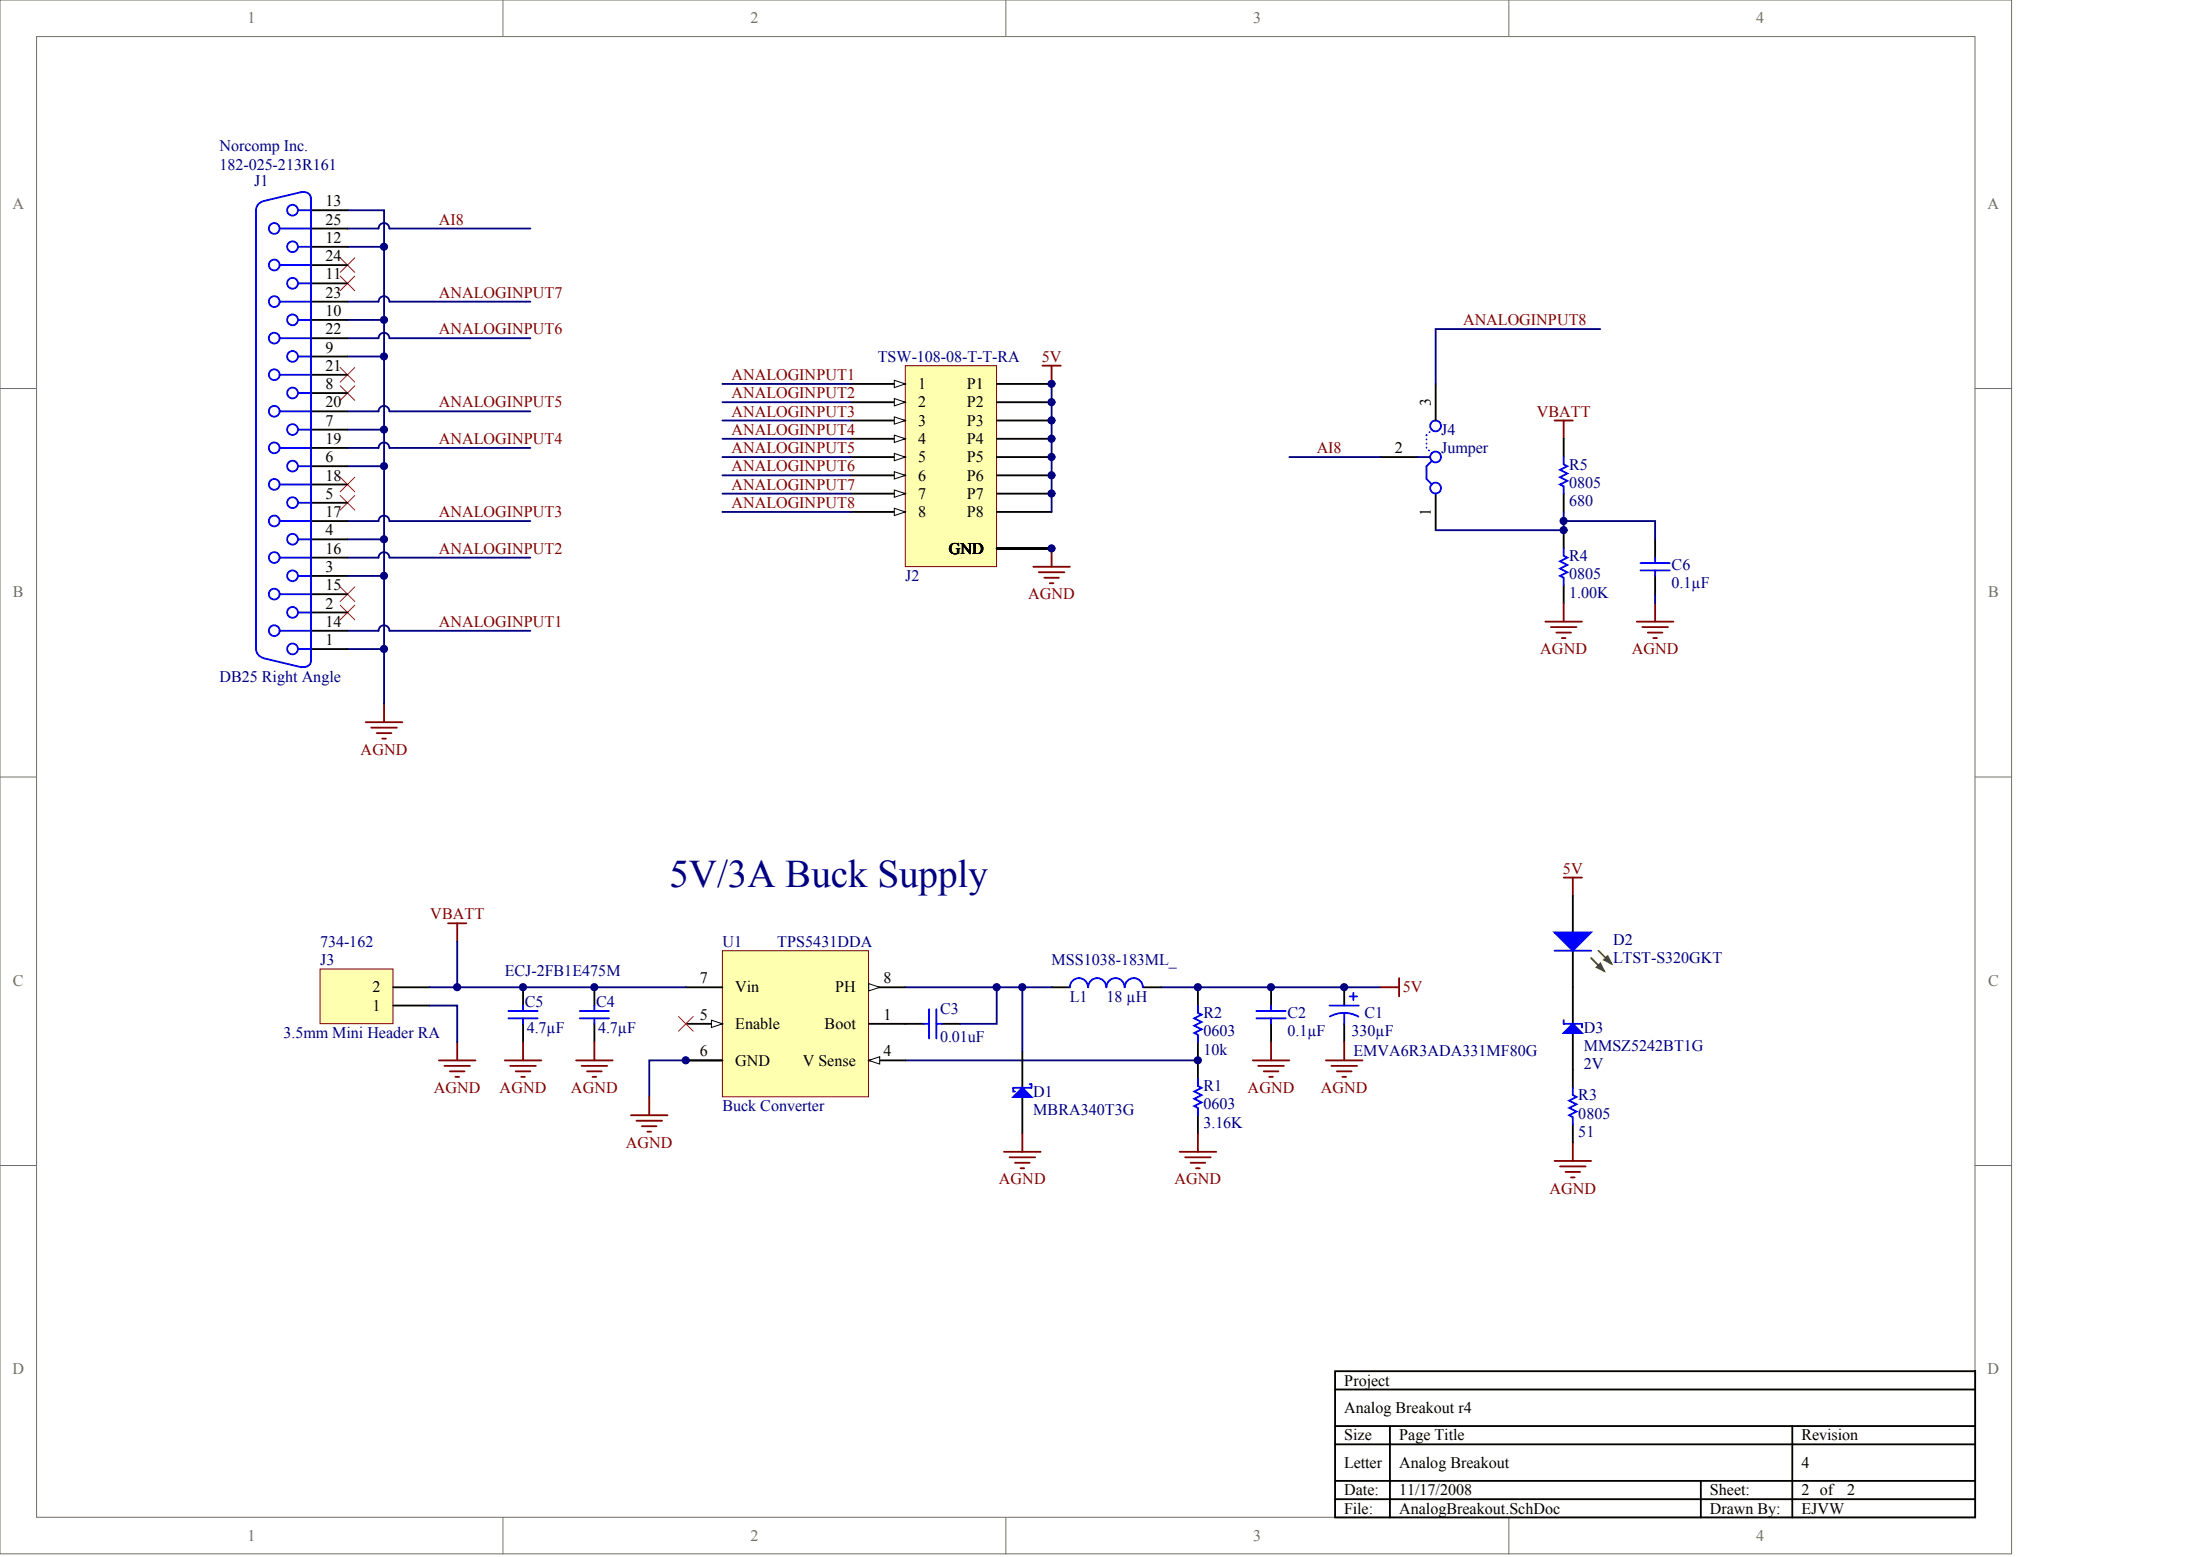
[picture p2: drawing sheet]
<svg xmlns="http://www.w3.org/2000/svg" width="840mm" height="594mm" viewBox="0 0 840 594" stroke-linecap="round" stroke-linejoin="round" font-family="sans-serif">
<g fill="#fff" stroke="#716f64" stroke-width=".38">
<path d="M0 0h767.7v592.9h-767.7z"/>
<path d="M14 14h739.7v564.9h-739.7z"/>
</g>
<path d="M191.9 0v14M383.9 0v14M575.8 0v14M0 148.2h14M753.8 148.2h14M0 296.5h14M753.8 296.5h14M0 444.7h14M753.8 444.7h14M191.9 579v13.9M383.9 579v13.9M575.8 579v13.9" fill="none" stroke="#716f64" stroke-width=".38"/>
<path d="M509.5 523.2h244.3v55.8h-244.3zM509.5 530.2h244.3M509.5 544.1h244.3M509.5 551.1h244.3M530.5 544.1v34.9M684 544.1v34.9M509.5 565h244.3M509.5 572h244.3M649.1 565v14" fill="none" stroke="#000" stroke-width=".7"/>
<path d="M139.6 275.5h14M141.7 277.6h9.8M143.8 279.7h5.6M146.6 268.6v6.9M145.9 281.8h1.4M596.8 334.8h6.9M600.3 334.8v7M600.3 436v7M593.3 443h13.9M595.4 445.1h9.7M597.5 447.2h5.5M599.6 449.2h1.4" fill="none" stroke="#800000" stroke-width=".7"/>
<g fill="none" stroke="#000080" stroke-width=".7">
<path d="M132.6 94.2h14v27.9M132.6 80.2h14v14M148.6 87.2a2.06 2.06 0 0 0-2.1-2.1 2.06 2.06 0 0 0-2 2.1h-11.9M148.7 87.2h53.7M148.6 115.1a2.06 2.06 0 0 0-2.1-2.1 2.06 2.06 0 0 0-2 2.1h-11.9M148.7 115.1h53.7M132.6 136h14v27.9M132.6 122.1h14v13.9M148.6 129.1a2.06 2.06 0 0 0-2.1-2.1 2.06 2.06 0 0 0-2 2.1h-11.9M148.7 129.1h53.7M148.6 157a2.06 2.06 0 0 0-2.1-2.1 2.06 2.06 0 0 0-2 2.1h-11.9M148.7 157h53.7"/>
<path d="M132.6 177.9h14v27.9M132.6 163.9h14v14M148.6 170.9a2.06 2.06 0 0 0-2.1-2.1 2.06 2.06 0 0 0-2 2.1h-11.9M148.7 170.9h53.7M148.6 198.8a2.06 2.06 0 0 0-2.1-2.1 2.06 2.06 0 0 0-2 2.1h-11.9M148.7 198.8h53.7M132.6 219.7h14v27.9M132.6 205.8h14v13.9M148.6 212.8a2.06 2.06 0 0 0-2.1-2.1 2.06 2.06 0 0 0-2 2.1h-11.9M148.7 212.8h53.7M132.6 247.6h14v21M148.6 240.7a2.06 2.06 0 0 0-2.1-2.1 2.06 2.06 0 0 0-2 2.1h-11.9"/>
<path d="M148.7 240.7h53.7"/>
</g>
<g fill="none" stroke="#f00" stroke-width=".38">
<path d="M129.8 98.4l5.6 5.5M135.4 98.4l-5.6 5.5M129.8 105.3l5.6 5.6M135.4 105.3l-5.6 5.6M129.8 140.2l5.6 5.6M129.8 147.2l5.6 5.6M135.4 140.2l-5.6 5.6M135.4 147.2l-5.6 5.6M129.8 182.1l5.6 5.6M129.8 189l5.6 5.6M135.4 182.1l-5.6 5.6M135.4 189l-5.6 5.6"/>
<path d="M129.8 223.9l5.6 5.6M129.8 230.9l5.6 5.6M135.4 223.9l-5.6 5.6M135.4 230.9l-5.6 5.6"/>
</g>
<path d="M122.1 369.7h27.9v20.9h-27.9z" fill="#ffffb0" stroke="#800000" stroke-width=".38"/>
<path d="M150.1 376.7h13.9M150.1 383.7h13.9" fill="none" stroke="#000" stroke-width=".7"/>
<path d="M345.5 139.5h34.8v76.7h-34.8z" fill="#ffffb0" stroke="#800000" stroke-width=".38"/>
<path d="M324.6 146.5h20.9" fill="none" stroke="#000" stroke-width=".7"/>
<path d="M341.3 145.1l4.2 1.4-4.2 1.4z" fill="#fff" stroke="#000" stroke-width=".38"/>
<path d="M324.6 153.5h20.9" fill="none" stroke="#000" stroke-width=".7"/>
<path d="M341.3 152.1l4.2 1.4-4.2 1.4z" fill="#fff" stroke="#000" stroke-width=".38"/>
<path d="M324.6 160.4h20.9" fill="none" stroke="#000" stroke-width=".7"/>
<path d="M341.3 159.1l4.2 1.3-4.2 1.4z" fill="#fff" stroke="#000" stroke-width=".38"/>
<path d="M324.6 167.4h20.9" fill="none" stroke="#000" stroke-width=".7"/>
<path d="M341.3 166l4.2 1.4-4.2 1.4z" fill="#fff" stroke="#000" stroke-width=".38"/>
<path d="M324.6 174.4h20.9" fill="none" stroke="#000" stroke-width=".7"/>
<path d="M341.3 173l4.2 1.4-4.2 1.4z" fill="#fff" stroke="#000" stroke-width=".38"/>
<path d="M324.6 181.4h20.9" fill="none" stroke="#000" stroke-width=".7"/>
<path d="M341.3 180l4.2 1.4-4.2 1.4z" fill="#fff" stroke="#000" stroke-width=".38"/>
<path d="M324.6 188.4h20.9" fill="none" stroke="#000" stroke-width=".7"/>
<path d="M341.3 187l4.2 1.4-4.2 1.3z" fill="#fff" stroke="#000" stroke-width=".38"/>
<path d="M324.6 195.3h20.9" fill="none" stroke="#000" stroke-width=".7"/>
<path d="M341.3 193.9l4.2 1.4-4.2 1.4z" fill="#fff" stroke="#000" stroke-width=".38"/>
<g fill="none" stroke="#000" stroke-width=".7">
<path d="M118.7 87.2h13.9M118.7 94.2h13.9M118.7 80.2h13.9M118.7 115.1h13.9M118.7 101.2h13.9M118.7 108.1h13.9M118.7 129.1h13.9M118.7 136h13.9M118.7 122.1h13.9M118.7 157h13.9M118.7 143h13.9M118.7 150h13.9"/>
<path d="M380.4 146.5h20.9M380.4 153.5h20.9M547.9 146.5v13.9M118.7 177.9h13.9M118.7 163.9h13.9M118.7 170.9h13.9M380.4 160.4h20.9M380.4 167.4h20.9M380.4 174.4h20.9M527 174.4h13.9M596.8 167.4v7M118.7 191.8h13.9"/>
<path d="M118.7 198.8h13.9M118.7 184.9h13.9M380.4 181.4h20.9M380.4 188.4h20.9M380.4 195.3h20.9M547.9 188.4v13.9M596.8 188.4v6.9M118.7 219.7h13.9M118.7 205.8h13.9M118.7 212.8h13.9M380.4 209.3h20.9M596.8 202.3v7"/>
<path d="M118.7 233.7h13.9M118.7 226.7h13.9M596.8 223.2v7M118.7 247.6h13.9M118.7 240.7h13.9M600.3 341.8v14M457.2 376.7v7M600.3 362.7v14M345.5 390.6h7M359.5 390.6h6.9M457.2 397.6v14M457.2 425.5v7"/>
</g>
<g fill="none" stroke="#800000" stroke-width=".7">
<path d="M397.8 139.5h7M401.3 139.5v7M593.3 160.4h7M596.8 160.4v7M394.4 216.3h13.9M396.4 218.3h9.8M401.3 209.3v7M398.5 220.4h5.6M400.6 222.5h1.4M589.8 237.2h13.9M591.9 239.3h9.8M596.8 230.2v7"/>
<path d="M594 241.4h5.6M596.1 243.5h1.4"/>
</g>
<g fill="none" stroke="#000080" stroke-width=".7">
<path d="M610.7 125.6h-62.8v20.9M275.7 146.5h48.9M275.7 153.5h48.9M401.3 146.5v48.8M275.7 160.4h48.9M275.7 167.4h48.9M275.7 174.4h48.9M492.1 174.4h34.9M275.7 181.4h48.9M275.7 188.4h48.9M275.7 195.3h48.9M345.5 376.7h34.9v13.9h-14"/>
<path d="M443.2 376.7h83.8M345.5 404.6h111.7"/>
</g>
<path d="M593.3 355.8h13.9l-6.9 6.9z" fill="#00f" stroke="#00f" stroke-width=".7"/>
<path d="M607.2 365.5l4.9 4.9M610 362.7l4.9 4.9" fill="none" stroke="#00bf00" stroke-width=".7"/>
<g fill="#00bf00" stroke="#00bf00" stroke-width=".7">
<path d="M609.3 369l1.4-1.4 1.4 2.8z"/>
<path d="M612.1 366.2l1.4-1.4 1.4 2.8z"/>
</g>
<g fill="none" stroke="#00f" stroke-width=".7">
<path d="M100.3 76.9l-1.7 1-.6 1-.3 1.3v167.4l.3 1.3 .7 1.1 1.6 1M114.8 73.4a2.78 2.78 0 0 1 3.8 2.1M115.2 73.2l-14.7 3.5M118.7 75.3v177.2M106.8 87.2h11.9M113.8 94.2h4.9M113.8 80.2h4.9M106.8 115.1h11.9M106.8 101.2h11.9M113.8 108.1h4.9M106.8 129.1h11.9M113.8 136h4.9"/>
<path d="M113.8 122.1h4.9M106.8 157h11.9M106.8 143h11.9M113.8 150h4.9M106.8 170.9h11.9M113.8 177.9h4.9M113.8 163.9h4.9M546.5 175.8l-2.1 2.1v4.9l2.1 2.1M596.8 174.4v2.8l1.4 .7-2.8 1.4 2.8 1.4-2.8 1.4 2.8 1.4-2.8 1.4 1.4 .7v2.8M106.8 198.8h11.9M106.8 184.9h11.9M113.8 191.8h4.9"/>
<path d="M106.8 212.8h11.9M113.8 219.7h4.9M113.8 205.8h4.9M596.8 209.3v2.8l1.4 .7-2.8 1.4 2.8 1.4-2.8 1.4 2.8 1.3-2.8 1.4 1.4 .7v2.8M106.8 226.7h11.9M113.8 233.7h4.9M100.5 251.1l14.7 3.5M106.8 240.7h11.9M113.8 247.6h4.9M118.6 252.3a2.63 2.63 0 0 1-3.8 2.1M593.3 362.7h13.9M352.5 390.6h2.1"/>
<path d="M354.6 385.1v11.1M357.4 385.1v11.1M357.4 390.6h2.1M457.2 383.7v2.8l1.4 .7-2.8 1.4 2.8 1.4-2.8 1.3 2.8 1.4-2.8 1.4 1.4 .7v2.8M457.2 411.6v2.8l1.4 .7-2.8 1.4 2.8 1.4-2.8 1.3 2.8 1.4-2.8 1.4 1.4 .7v2.8"/>
<circle cx="104.7" cy="87.2" r="2.06"/>
<circle cx="111.6" cy="94.1" r="2.06"/>
<circle cx="111.6" cy="80.2" r="2.06"/>
<circle cx="104.7" cy="115.1" r="2.06"/>
<circle cx="104.7" cy="101.1" r="2.06"/>
<circle cx="111.6" cy="108.1" r="2.06"/>
<circle cx="104.7" cy="129" r="2.06"/>
<circle cx="111.6" cy="122" r="2.06"/>
<circle cx="111.6" cy="136" r="2.06"/>
<circle cx="104.7" cy="143" r="2.06"/>
<circle cx="104.7" cy="156.9" r="2.06"/>
<circle cx="111.6" cy="149.9" r="2.06"/>
<circle cx="104.7" cy="170.9" r="2.06"/>
<circle cx="111.6" cy="177.9" r="2.06"/>
<circle cx="111.6" cy="163.9" r="2.06"/>
<circle cx="547.9" cy="162.5" r="2.06"/>
<circle cx="547.9" cy="174.4" r="2.06"/>
<circle cx="104.7" cy="198.8" r="2.06"/>
<circle cx="104.7" cy="184.8" r="2.06"/>
<circle cx="111.6" cy="191.8" r="2.06"/>
<circle cx="547.9" cy="186.2" r="2.06"/>
<circle cx="104.7" cy="212.7" r="2.06"/>
<circle cx="111.6" cy="205.8" r="2.06"/>
<circle cx="111.6" cy="219.7" r="2.06"/>
<circle cx="104.7" cy="226.7" r="2.06"/>
<circle cx="111.6" cy="233.7" r="2.06"/>
<circle cx="104.7" cy="240.6" r="2.06"/>
<circle cx="111.6" cy="247.6" r="2.06"/>
</g>
<path d="M544.4 166v4.9M544.4 166l2.1-2.1M546.5 173l-2.1-2.1" fill="none" stroke="#00f" stroke-width=".7" stroke-dasharray="0 1.5"/>
<path d="M540.9 174.4h4.9" fill="none" stroke="#0c0087" stroke-width=".7"/>
<path d="M275.7 362.7h55.8v55.8h-55.8z" fill="#ffffb0" stroke="#800000" stroke-width=".38"/>
<path d="M331.5 390.6h14M331.5 404.6h14" fill="none" stroke="#000" stroke-width=".7"/>
<path d="M331.5 404.6l4.2-1.4v2.8z" fill="#fff" stroke="#000" stroke-width=".38"/>
<path d="M261.7 390.6h14" fill="none" stroke="#000" stroke-width=".7"/>
<path d="M271.5 389.3l4.2 1.3-4.2 1.4z" fill="#fff" stroke="#000" stroke-width=".38"/>
<path d="M261.7 376.7h14M331.5 376.7h14M261.7 404.6h14" fill="none" stroke="#000" stroke-width=".7"/>
<path d="M331.5 375.3l4.2 1.4-4.2 1.4z" fill="#fff" stroke="#000" stroke-width=".38"/>
<g fill="none" stroke="#000" stroke-width=".7">
<path d="M631.7 205.8v7M631.7 219.7v7M199.6 376.7v7M226.8 376.7v7M401.3 376.7h7M436.2 376.7h7M485.1 376.7v7M513 376.7v7M600.3 376.7v13.9M199.6 390.6v7M226.8 390.6v7M485.1 390.6v7"/>
<path d="M513 390.6v7M600.3 394.1v21M261.7 404.6h14M390.2 401.1v14M390.2 418.6v13.9M600.3 429v7"/>
</g>
<g fill="none" stroke="#00f" stroke-width=".7">
<path d="M626.1 214.9h11.1M626.1 217.6h11.1M631.7 212.8v2.1M631.7 217.6v2.1M415.2 376.7a3.5 3.5 0 0 0-3.4-3.5 3.5 3.5 0 0 0-3.5 3.5M422.2 376.7a3.5 3.5 0 0 0-3.5-3.5 3.5 3.5 0 0 0-3.4 3.5M429.2 376.7a3.5 3.5 0 0 0-3.5-3.5 3.5 3.5 0 0 0-3.4 3.5M436.2 376.7a3.5 3.5 0 0 0-3.5-3.5 3.5 3.5 0 0 0-3.4 3.5M516.5 378.8v2.8M194 385.8h11.2M194 388.6h11.2M199.6 383.7v2.1"/>
<path d="M199.6 388.6v2M221.3 385.8h11.1M221.3 388.6h11.1M226.8 383.7v2.1M226.8 388.6v2M479.5 385.8h11.2M479.5 388.6h11.2M485.1 383.7v2.1M485.1 388.6v2M507.4 383.7h11.2M513 386.5a11.1 11.1 0 0 1 5.4 1.4M513 386.5a11.1 11.1 0 0 0-5.4 1.4"/>
<path d="M513 386.5v4.1M515.1 380.2h2.8M596.8 389.3v1.3h6.9v1.4M393 413.7h.7v1.4h-7v1.4h.7M600.3 415.1v2.8l1.4 .7-2.8 1.3 2.8 1.4-2.8 1.4 2.8 1.4-2.8 1.4 1.4 .7v2.8"/>
</g>
<g fill="#00f" stroke="#00f" stroke-width=".7">
<path d="M386.7 418.6l3.5-3.5 3.5 3.5z"/>
<path d="M596.8 394.1l3.5-3.5 3.4 3.5z"/>
</g>
<path d="M596.8 195.3v7h-48.9M596.8 198.8h34.9v7M631.7 226.7v3.5M174.5 359.3v17.4M164 376.7h97.7M380.4 376.7h9.8v24.4M390.2 376.7h11.1M164 383.7h10.5v13.9M261.7 404.6h-13.9v14" fill="none" stroke="#000080" stroke-width=".7"/>
<path d="M258.9 387.9l5.6 5.5M264.5 387.9l-5.6 5.5" fill="none" stroke="#f00" stroke-width=".38"/>
<g fill="none" stroke="#800000" stroke-width=".7">
<path d="M624.7 237.2h13.9M626.8 239.3h9.8M631.7 230.2v7M628.9 241.4h5.6M631 243.5h1.4M171 352.3h7M174.5 352.3v7M527 376.7h6.9M533.9 373.2v7M174.5 397.6v7M199.6 397.6v7M226.8 397.6v7"/>
<path d="M485.1 397.6v7M513 397.6v7M167.5 404.6h14M169.6 406.7h9.8M171.7 408.8h5.6M173.8 410.9h1.4M192.6 404.6h14M194.7 406.7h9.8M196.8 408.8h5.6M198.9 410.9h1.4M219.9 404.6h13.9M222 406.7h9.7"/>
<path d="M224 408.8h5.6M226.1 410.9h1.4M247.8 418.6v6.9M478.1 404.6h14M480.2 406.7h9.8M482.3 408.8h5.6M484.4 410.9h1.4M506 404.6h14M508.1 406.7h9.8M510.2 408.8h5.6M512.3 410.9h1.4M240.8 425.5h14"/>
<path d="M242.9 427.6h9.8M245 429.7h5.6M247.1 431.8h1.4M383.2 439.5h13.9M390.2 432.5v7M450.2 439.5h14M457.2 432.5v7M385.3 441.6h9.8M387.4 443.7h5.6M389.5 445.8h1.4M452.3 441.6h9.8M454.4 443.7h5.6"/>
<path d="M456.5 445.8h1.4"/>
</g>
<g fill="#000080" stroke="#000080" stroke-width=".38">
<circle cx="146.5" cy="247.6" r="1.36"/>
<circle cx="146.5" cy="219.7" r="1.36"/>
<circle cx="146.5" cy="205.8" r="1.36"/>
<circle cx="146.5" cy="177.9" r="1.36"/>
<circle cx="146.5" cy="163.9" r="1.36"/>
<circle cx="146.5" cy="136" r="1.36"/>
<circle cx="146.5" cy="122" r="1.36"/>
<circle cx="146.5" cy="94.1" r="1.36"/>
<circle cx="174.5" cy="376.7" r="1.36"/>
<circle cx="199.6" cy="376.7" r="1.36"/>
<circle cx="226.8" cy="376.7" r="1.36"/>
<circle cx="261.7" cy="404.6" r="1.36"/>
<circle cx="380.4" cy="376.7" r="1.36"/>
<circle cx="390.1" cy="376.7" r="1.36"/>
<circle cx="401.3" cy="209.2" r="1.36"/>
<circle cx="401.3" cy="188.3" r="1.36"/>
<circle cx="401.3" cy="181.3" r="1.36"/>
<circle cx="401.3" cy="174.4" r="1.36"/>
<circle cx="401.3" cy="167.4" r="1.36"/>
<circle cx="401.3" cy="160.4" r="1.36"/>
<circle cx="401.3" cy="153.4" r="1.36"/>
<circle cx="401.3" cy="146.5" r="1.36"/>
<circle cx="457.1" cy="404.6" r="1.36"/>
<circle cx="457.1" cy="376.7" r="1.36"/>
<circle cx="485.1" cy="376.7" r="1.36"/>
<circle cx="513" cy="376.7" r="1.36"/>
<circle cx="596.7" cy="202.3" r="1.36"/>
<circle cx="596.7" cy="198.8" r="1.36"/>
</g>
<text font-size="14.9" fill="#000080" x="255.5" y="338.4">5V/3A Buck Supply</text>
<g font-size="6.1" fill="#716f64">
<text x="94.4" y="9">1</text>
<text x="286.4" y="9">2</text>
<text x="478.3" y="9">3</text>
<text x="670.3" y="9">4</text>
<text x="4.7" y="79.6">A</text>
<text x="758.6" y="79.6">A</text>
<text x="5" y="227.8">B</text>
<text x="758.8" y="227.8">B</text>
<text x="5" y="376">C</text>
<text x="758.8" y="376">C</text>
<text x="4.7" y="524.3">D</text>
<text x="758.6" y="524.3">D</text>
<text x="94.4" y="588">1</text>
<text x="286.4" y="588">2</text>
<text x="478.3" y="588">3</text>
<text x="670.3" y="588">4</text>
</g>
<g font-size="6.1" fill="#000080">
<text x="83.8" y="57.8">Norcomp Inc.</text>
<text x="83.8" y="64.8">182-025-213R161</text>
<text x="97" y="71">J1</text>
<text x="335" y="138">TSW-108-08-T-T-RA</text>
<text x="550" y="165.9">J4</text>
<text x="550" y="172.9">Jumper</text>
<text x="598.9" y="179.2">R5</text>
<text x="598.9" y="186.1">0805</text>
<text x="598.9" y="193.1">680</text>
<text x="598.9" y="214">R4</text>
<text x="345.5" y="221.7">J2</text>
<text x="598.9" y="221">0805</text>
<text x="637.9" y="217.5">C6</text>
<text x="637.9" y="224.5">0.1µF</text>
<text x="598.9" y="228">1.00K</text>
<text x="83.8" y="260.1">DB25 Right Angle</text>
<text x="122.1" y="361.2">734-162</text>
<text x="275.7" y="361.2">U1</text>
<text x="296.6" y="361.2">TPS5431DDA</text>
<text x="615.6" y="360.5">D2</text>
<text x="122.1" y="368.2">J3</text>
<text x="401.3" y="368.2">MSS1038-183ML_</text>
<text x="615.6" y="367.5">LTST-S320GKT</text>
<text x="192.6" y="372.4">ECJ-2FB1E475M</text>
<text x="408.3" y="382.2">L1</text>
<text x="422.3" y="382.2">18 µH</text>
<text x="200.3" y="384.3">C5</text>
<text x="227.5" y="384.3">C4</text>
<text x="358.8" y="387">C3</text>
<text x="459.3" y="388.4">R2</text>
<text x="491.4" y="388.4">C2</text>
<text x="520.7" y="388.4">C1</text>
<text x="201" y="394">4.7µF</text>
<text x="228.2" y="394">4.7µF</text>
<text x="459.3" y="395.4">0603</text>
<text x="491.4" y="395.4">0.1µF</text>
<text x="515.8" y="395.4">330µF</text>
<text x="604.4" y="394">D3</text>
<text x="108.2" y="396.1">3.5mm Mini Header RA</text>
<text x="358.8" y="397.5">0.01uF</text>
<text x="604.4" y="401">MMSZ5242BT1G</text>
<text x="459.3" y="402.4">10k</text>
<text x="516.5" y="403.1">EMVA6R3ADA331MF80G</text>
<text x="604.4" y="408">2V</text>
<text x="394.4" y="418.4">D1</text>
<text x="459.3" y="416.3">R1</text>
<text x="602.3" y="419.8">R3</text>
<text x="275.7" y="424">Buck Converter</text>
<text x="394.4" y="425.4">MBRA340T3G</text>
<text x="459.3" y="423.3">0603</text>
<text x="459.3" y="430.3">3.16K</text>
<text x="602.3" y="426.8">0805</text>
<text x="602.3" y="433.8">51</text>
</g>
<g font-size="6.1">
<text x="124.2" y="78.7">13</text>
<text x="124.2" y="85.7">25</text>
<text x="124.2" y="92.7">12</text>
<text x="124.2" y="99.6">24</text>
<text x="124.2" y="106.6">11</text>
<text x="124.2" y="113.6">23</text>
<text x="124.2" y="120.6">10</text>
<text x="124.2" y="127.5">22</text>
<text x="124.2" y="134.5">9</text>
<text x="124.2" y="141.5">21</text>
<text x="124.2" y="148.5">8</text>
<text x="350.4" y="148.5">1</text>
<text x="368.9" y="148.5">P1</text>
<text x="124.2" y="155.5">20</text>
<text x="350.4" y="155.5">2</text>
<text x="368.9" y="155.5">P2</text>
<text x="546.1" y="154.9" transform="rotate(-90 546.1 154.9)">3</text>
<text x="124.2" y="162.4">7</text>
<text x="350.4" y="162.4">3</text>
<text x="368.9" y="162.4">P3</text>
<text x="124.2" y="169.4">19</text>
<text x="350.4" y="169.4">4</text>
<text x="368.9" y="169.4">P4</text>
<text x="532.3" y="172.9">2</text>
<text x="124.2" y="176.4">6</text>
<text x="350.4" y="176.4">5</text>
<text x="368.9" y="176.4">P5</text>
<text x="124.2" y="183.4">18</text>
<text x="350.4" y="183.4">6</text>
<text x="368.9" y="183.4">P6</text>
<text x="124.2" y="190.3">5</text>
<text x="350.4" y="190.3">7</text>
<text x="368.9" y="190.3">P7</text>
<text x="124.2" y="197.3">17</text>
<text x="350.4" y="197.3">8</text>
<text x="368.9" y="197.3">P8</text>
<text x="546.1" y="197.1" transform="rotate(-90 546.1 197.1)">1</text>
<text x="124.2" y="204.3">4</text>
<text x="124.2" y="211.3">16</text>
<text x="362.1" y="211.3">GND</text>
<text x="124.2" y="218.2">3</text>
<text x="124.2" y="225.2">15</text>
<text x="124.2" y="232.2">2</text>
<text x="124.2" y="239.2">14</text>
<text x="124.2" y="246.1">1</text>
<text x="267" y="375.2">7</text>
<text x="337.1" y="375.2">8</text>
<text x="142.1" y="378.7">2</text>
<text x="280.6" y="378.7">Vin</text>
<text x="318.7" y="378.7">PH</text>
<text x="142.1" y="385.7">1</text>
<text x="267" y="389.1">5</text>
<text x="337.1" y="389.1">1</text>
<text x="280.6" y="392.6">Enable</text>
<text x="314.7" y="392.6">Boot</text>
<text x="267" y="403.1">6</text>
<text x="280.6" y="406.6">GND</text>
<text x="306.3" y="406.6">V Sense</text>
<text x="337.1" y="403.1">4</text>
<text x="513" y="528.7">Project</text>
<text x="513" y="539.1">Analog Breakout r4</text>
<text x="513" y="549.6">Size</text>
<text x="533.9" y="549.6">Page Title</text>
<text x="687.5" y="549.6">Revision</text>
<text x="513" y="560">Letter</text>
<text x="533.9" y="560">Analog Breakout</text>
<text x="687.5" y="560">4</text>
<text x="513" y="570.5">Date:</text>
<text x="533.9" y="570.5">11/17/2008</text>
<text x="652.6" y="570.5">Sheet:</text>
<text x="687.5" y="570.5">2 of</text>
<text x="705" y="570.5">2</text>
<text x="513" y="577.5">File:</text>
<text x="533.9" y="577.5">AnalogBreakout.SchDoc</text>
<text x="652.6" y="577.5">Drawn By:</text>
<text x="687.5" y="577.5">EJVW</text>
</g>
<g font-size="6.1" fill="#800000">
<text x="167.5" y="85.7">AI8</text>
<text x="167.5" y="113.6">ANALOGINPUT7</text>
<text x="558.4" y="124.1">ANALOGINPUT8</text>
<text x="167.5" y="127.5">ANALOGINPUT6</text>
<text x="397.6" y="138">5V</text>
<text x="279.2" y="145">ANALOGINPUT1</text>
<text x="167.5" y="155.5">ANALOGINPUT5</text>
<text x="279.2" y="152">ANALOGINPUT2</text>
<text x="279.2" y="158.9">ANALOGINPUT3</text>
<text x="586.5" y="158.9">VBATT</text>
<text x="279.2" y="165.9">ANALOGINPUT4</text>
<text x="167.5" y="169.4">ANALOGINPUT4</text>
<text x="279.2" y="172.9">ANALOGINPUT5</text>
<text x="502.5" y="172.9">AI8</text>
<text x="279.2" y="179.9">ANALOGINPUT6</text>
<text x="279.2" y="186.8">ANALOGINPUT7</text>
<text x="167.5" y="197.3">ANALOGINPUT3</text>
<text x="279.2" y="193.8">ANALOGINPUT8</text>
<text x="167.5" y="211.3">ANALOGINPUT2</text>
<text x="392.4" y="228.7">AGND</text>
<text x="167.5" y="239.2">ANALOGINPUT1</text>
<text x="587.8" y="249.6">AGND</text>
<text x="622.7" y="249.6">AGND</text>
<text x="137.6" y="288">AGND</text>
<text x="596.5" y="333.3">5V</text>
<text x="164.2" y="350.8">VBATT</text>
<text x="535.3" y="378.7">5V</text>
<text x="165.6" y="417">AGND</text>
<text x="190.7" y="417">AGND</text>
<text x="217.9" y="417">AGND</text>
<text x="476.2" y="417">AGND</text>
<text x="504.1" y="417">AGND</text>
<text x="238.8" y="438">AGND</text>
<text x="381.2" y="451.9">AGND</text>
<text x="448.2" y="451.9">AGND</text>
<text x="591.3" y="455.4">AGND</text>
</g>
</svg>
